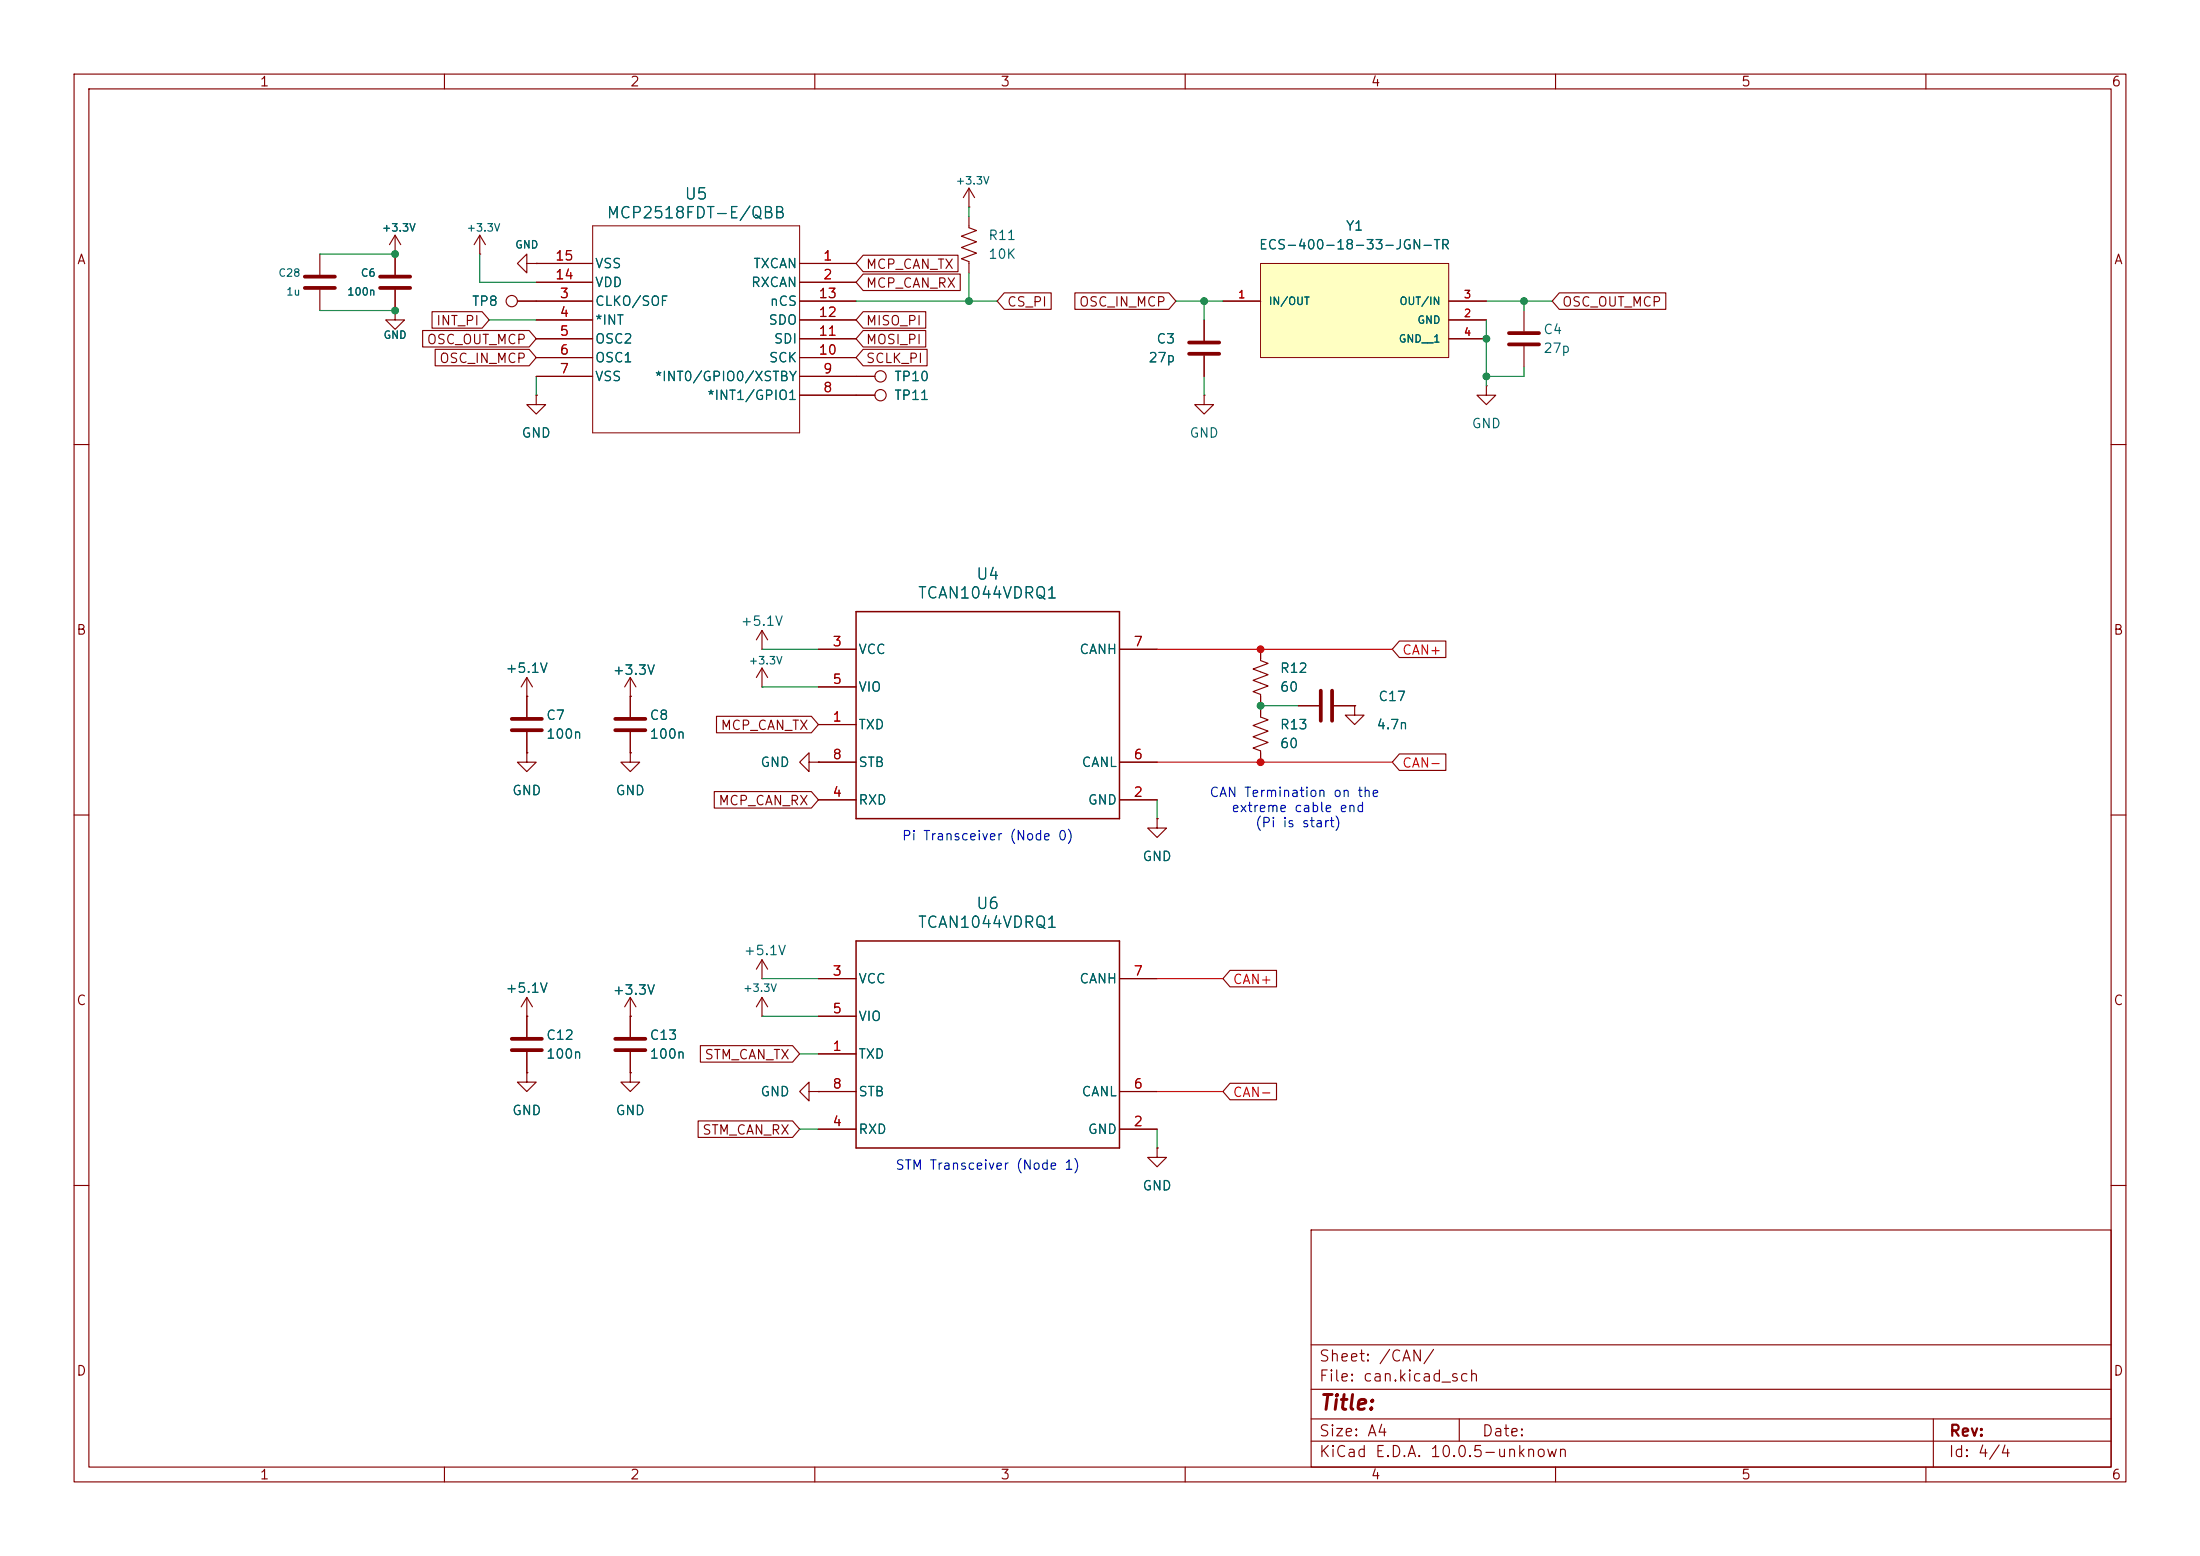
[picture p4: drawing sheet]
<svg xmlns="http://www.w3.org/2000/svg" width="297mm" height="210mm" viewBox="0 0 297 210" stroke-linecap="round" stroke-linejoin="round" font-family="sans-serif">
<g fill="none" stroke="#840000" stroke-width=".15">
<path d="M10 10h277v190h-277zM12 12h273v186h-273zM60 10v2M110 10v2M160 10v2M210 10v2M260 10v2M43.2 34.3v2.8M43.2 39.1v2.8M53.3 34.3h.1M53.3 31.8v5.3M53.3 39.1v2.8"/>
<path d="M53.3 31.8l.8 1.2M53.3 31.8l-.7 1.2M64.8 34.3h.1M64.8 31.8l.7 1.2M64.8 31.8l-.8 1.2M64.8 31.8v2.5M71.1 35.6v1.2l-1.3-1.2 1.3-1.3v1.3h1.3M72.4 35.6h.1M72.4 35.6h7.6M72.4 38.1h7.6M107.9 35.6h7.7M107.9 38.1h7.7"/>
<path d="M130.8 29.2v1.5l1 .4-2 .8 2 .7-2 .8 2 .8-2 .7 1 .4v1.5M130.8 27.9h.1M130.8 25.4v2.5M130.8 25.4l.8 1.3M130.8 25.4l-.8 1.3M53.3 41.9v1.3h-1.2l1.2 1.3 1.3-1.3h-1.3M53.3 41.9h.1M69.8 40.6h10.2M72.4 53.3v1.3h1.3l-1.3 1.3-1.3-1.3h1.3M72.4 53.3h.1M72.4 50.8h7.6M72.4 43.2h7.6"/>
<path d="M72.4 45.7h7.6M72.4 48.3h7.6M107.9 50.8h10.2M107.9 53.3h10.2M107.9 40.6h7.7M107.9 43.2h7.7M107.9 45.7h7.7M107.9 48.3h7.7M162.6 53.3v1.3h1.2l-1.2 1.3-1.3-1.3h1.3M162.6 53.3h.1M162.6 43.2v2.8M162.6 48v2.8"/>
<path d="M200.7 52.1v1.2h1.2l-1.2 1.3-1.3-1.3h1.3M200.7 52.1h.1M205.7 41.9v2.8M205.7 46.7v2.8M10 60h2M285 60h2M71.1 94h.1M71.1 91.4v5.4M71.1 98.8v2.8M71.1 91.4l-.7 1.3M71.1 91.4l.8 1.3M85.1 94h.1"/>
<path d="M85.1 91.4l.8 1.3M85.1 91.4l-.8 1.3M85.1 91.4v5.4M85.1 98.8v2.8M110.5 97.8h5.1M110.5 87.6h5.1M110.5 92.7h5.1M151.1 87.6h5.1M170.2 87.6v1.6l1 .3-2 .8 2 .8-2 .7 2 .8-2 .7 1 .4v3.1l1 .4-2 .7 2 .8-2 .7 2 .8-2 .8 1 .3v1.6M175.3 95.3h2.8M180.1 95.3h2.8M182.9 95.3v1.2h1.2l-1.2 1.3-1.3-1.3h1.3"/>
<path d="M182.9 95.3h.1M10 110h2M71.1 101.6v1.3h1.3l-1.3 1.2-1.3-1.2h1.3M71.1 101.6h.1M85.1 101.6v1.3h1.3l-1.3 1.2-1.3-1.2h1.3M85.1 101.6h.1M109.2 102.9v-1.3l-1.3 1.3 1.3 1.2v-1.2h1.3M110.5 102.9h.1M110.5 108h5.1M110.5 102.9h5.1M151.1 108h5.1M151.1 102.9h5.1"/>
<path d="M285 110h2M71.1 137.2h.1M71.1 134.6l-.7 1.3M71.1 134.6l.8 1.3M71.1 134.6v5.4M85.1 137.2h.1M85.1 134.6v5.4M85.1 134.6l.8 1.3M85.1 134.6l-.8 1.3M102.9 137.2h.1M102.9 132.1h.1M102.9 134.6l-.8 1.3"/>
<path d="M102.9 134.6l.7 1.3M102.9 129.5v2.6M102.9 134.6v2.6M102.9 129.5l-.8 1.3M102.9 129.5l.7 1.3M110.5 132.1h5.1M110.5 137.2h5.1M151.1 132.1h5.1M71.1 144.8v1.3h1.3l-1.3 1.2-1.3-1.2h1.3M71.1 144.8h.1M71.1 142v2.8M85.1 144.8v1.3h1.3l-1.3 1.2-1.3-1.2h1.3"/>
<path d="M85.1 144.8h.1M85.1 142v2.8M109.2 147.3v-1.2l-1.3 1.2 1.3 1.3v-1.3h1.3M110.5 147.3h.1M110.5 142.2h5.1M110.5 152.4h5.1M110.5 147.3h5.1M151.1 152.4h5.1M151.1 147.3h5.1M156.2 154.9v1.3h1.3l-1.3 1.3-1.3-1.3h1.3M156.2 154.9h.1M10 160h2"/>
<path d="M177 166h108v32h-108zM285 160h2M60 198v2M110 198v2M160 198v2M177 194.5h108M177 191.5h108M177 187.5h108M177 181.5h108M197 191.5v3M210 198v2M260 198v2"/>
<path d="M261 191.5v6.5"/>
<circle cx="69.1" cy="40.6" r=".76"/>
<circle cx="118.9" cy="50.8" r=".76"/>
<circle cx="118.9" cy="53.3" r=".76"/>
</g>
<path d="M80 30.5h27.9v27.9h-27.9z" fill="none" stroke="#840000" stroke-width=".14"/>
<g fill="none" stroke="#840000" stroke-width=".51">
<path d="M41.1 37.3h4.1M41.1 38.9h4.1M51.3 37.3h4.1M51.3 38.9h4.1M160.5 47.8h4.1M160.5 46.2h4.1M203.7 45h4.1M203.7 46.5h4.1M69.1 97h4.1M69.1 98.6h4.1M83.1 97h4M83.1 98.6h4"/>
<path d="M178.3 93.2v4.1M179.8 93.2v4.1M69.1 140.2h4.1M69.1 141.7h4.1M83.1 140.2h4M83.1 141.7h4"/>
</g>
<path d="M115.6 82.6h35.5v27.9h-35.5zM115.6 127h35.5v27.9h-35.5z" fill="none" stroke="#840000" stroke-width=".2"/>
<path d="M170.2 35.6h25.4v12.7h-25.4z" fill="#ffffc2"/>
<path d="M170.2 35.6h25.4v12.7h-25.4z" fill="none" stroke="#840000" stroke-width=".14"/>
<g fill="none" stroke="#840000" stroke-width=".15">
<path d="M53.3 34.3h.1M53.3 34.3v2.8M53.3 39.1v2.8M72.4 35.6h.1M72.4 35.6h7.6M72.4 38.1h7.6M107.9 35.6h7.7M107.9 38.1h7.7M116.5 37h13.1v2.2h-13.1l-.9-1.1zM116.5 34.4h12.8v2.3h-12.8l-.9-1.1zM135.6 39.5h6.3v2.3h-6.3l-1-1.2zM145.1 39.5h12.7l.9 1.1-.9 1.2h-12.7z"/>
<path d="M210.5 39.5h14.4v2.3h-14.4l-1-1.2zM53.3 41.9h.1M57.1 44.6h14.3l1 1.1-1 1.1h-14.3zM58.3 42.1h6.8l.9 1.1-.9 1.1h-6.8zM58.7 47.1h12.7l1 1.2-1 1.1h-12.7zM69.8 40.6h10.2M72.4 53.3h.1M72.4 43.2h7.6M72.4 45.7h7.6M72.4 50.8h7.6M72.4 48.3h7.6M107.9 40.6h7.7"/>
<path d="M107.9 43.2h7.7M107.9 45.7h7.7M107.9 50.8h10.2M107.9 53.3h10.2M107.9 48.3h7.7M116.5 47.1h8.7v2.3h-8.7l-.9-1.1zM116.5 42.1h8.5v2.2h-8.5l-.9-1.1zM116.5 44.6h8.5v2.2h-8.5l-.9-1.1zM162.6 43.2v2.8M162.6 48v2.8M165.1 40.6h5.1M195.6 40.6h5.1"/>
<path d="M195.6 43.2h5.1M195.6 45.7h5.1M71.1 94h.1M71.1 94v2.8M71.1 98.8v2.8M85.1 94h.1M85.1 94v2.8M85.1 98.8v2.8M96.7 96.7h12.8l1 1.1-1 1.1h-12.8zM102.9 87.6h.1M102.9 92.7h.1M102.9 85.1l-.8 1.3"/>
<path d="M102.9 85.1l.7 1.3M102.9 85.1v2.5M102.9 90.2v2.5M102.9 90.2l.7 1.2M102.9 90.2l-.8 1.2M110.5 97.8h5.1M110.5 87.6h5.1M110.5 92.7h5.1M151.1 87.6h5.1M170.2 87.6v1.3M170.2 94v2.5M175.3 95.3h2.8"/>
<path d="M180.1 95.3h2.8M182.9 95.3h.1M188.9 86.5h6.3v2.2h-6.3l-.9-1.1zM71.1 101.6h.1M85.1 101.6h.1M96.4 106.8h13.1l1 1.2-1 1.1h-13.1zM110.5 102.9h.1M110.5 108h5.1M110.5 102.9h5.1M151.1 108h5.1M151.1 102.9h5.1M156.2 110.5v1.3h1.3l-1.3 1.2-1.3-1.2h1.3"/>
<path d="M156.2 110.5h.1M170.2 101.6v1.3M188.9 101.8h6.3v2.2h-6.3l-.9-1.1zM71.1 137.2h.1M71.1 137.2v2.8M85.1 137.2h.1M85.1 137.2v2.8M110.5 132.1h5.1M110.5 137.2h5.1M151.1 132.1h5.1M166.1 131h6.2v2.2h-6.2l-1-1.1zM71.1 144.8h.1"/>
<path d="M71.1 142v2.8M85.1 144.8h.1M85.1 142v2.8M94.2 151.3h12.8l.9 1.1-.9 1.1h-12.8zM94.6 141.1h12.4l.9 1.1-.9 1.2h-12.4zM110.5 147.3h.1M110.5 142.2h5.1M110.5 152.4h5.1M110.5 147.3h5.1M151.1 152.4h5.1M151.1 147.3h5.1M156.2 154.9h.1"/>
<path d="M166.1 146.2h6.2v2.2h-6.2l-1-1.1z"/>
</g>
<g fill="none" stroke="#009600" stroke-width=".15">
<path d="M43.2 34.3h10.1M64.8 34.3v3.8h7.6M130.8 27.9v1.3M130.8 36.8v3.8M43.2 41.9h10.1M66 43.2h6.4M72.4 50.8v2.5M115.6 40.6h19M158.7 40.6h6.4M162.6 40.6v2.6M162.6 50.8v2.5M200.7 40.6h8.8"/>
<path d="M200.7 43.2v8.9M205.7 49.5v1.3h-5M205.7 40.6v1.3M102.9 87.6h7.6M102.9 92.7h7.6M170.2 95.3h5.1M156.2 108v2.5M102.9 132.1h7.6M102.9 137.2h7.6M107.9 152.4h2.6M107.9 142.2h2.6M156.2 152.4v2.5"/>
</g>
<path d="M156.2 87.6h31.8M156.2 102.9h31.8M156.2 132.1h8.9M156.2 147.3h8.9" fill="none" stroke="#eb0000" stroke-width=".15"/>
<g fill="#009600" stroke="#009600" stroke-width=".14">
<circle cx="170.2" cy="95.3" r=".46"/>
<circle cx="205.7" cy="40.6" r=".46"/>
<circle cx="200.7" cy="45.7" r=".46"/>
<circle cx="200.7" cy="50.8" r=".46"/>
<circle cx="162.6" cy="40.6" r=".46"/>
<circle cx="53.3" cy="41.9" r=".46"/>
<circle cx="130.8" cy="40.6" r=".46"/>
<circle cx="53.3" cy="34.3" r=".46"/>
</g>
<g fill="#eb0000" stroke="#eb0000" stroke-width=".14">
<circle cx="170.2" cy="87.6" r=".46"/>
<circle cx="170.2" cy="102.9" r=".46"/>
</g>
<text font-size="2" fill="#840000" x="178" y="190.8">Title:</text>
<g font-size="1.5" fill="#006464">
<text x="81.8" y="29.9">MCP2518FDT-E/QBB</text>
<text x="92.3" y="27.3">U5</text>
<text x="123.8" y="81.2">TCAN1044VDRQ1</text>
<text x="131.7" y="78.6">U4</text>
<text x="123.8" y="125.6">TCAN1044VDRQ1</text>
<text x="131.7" y="123.1">U6</text>
</g>
<g font-size="1.5" fill="#840000">
<text x="178" y="184.1">Sheet: /CAN/</text>
<text x="178" y="186.8">File: can.kicad_sch</text>
<text x="178" y="197">KiCad E.D.A. 10.0.5-unknown</text>
<text x="178" y="194.2">Size: A4</text>
<text x="200" y="194.2">Date:</text>
<text x="263" y="197">Id: 4/4</text>
<text x="263" y="194.2">Rev:</text>
</g>
<g font-size="1.3" fill="#840000">
<text x="35" y="12">1</text>
<text x="85" y="12">2</text>
<text x="135" y="12">3</text>
<text x="185" y="12">4</text>
<text x="235" y="12">5</text>
<text x="285" y="12">6</text>
<text x="10.3" y="36">A</text>
<text x="285.3" y="36">A</text>
<text x="116.8" y="39.2">MCP_CAN_RX</text>
<text x="116.8" y="36.6">MCP_CAN_TX</text>
<text x="135.9" y="41.7">CS_PI</text>
<text x="145.6" y="41.7">OSC_IN_MCP</text>
<text x="210.8" y="41.7">OSC_OUT_MCP</text>
<text x="57.5" y="46.8">OSC_OUT_MCP</text>
<text x="58.8" y="44.2">INT_PI</text>
<text x="116.8" y="44.2">MISO_PI</text>
<text x="116.8" y="46.8">MOSI_PI</text>
<text x="59.2" y="49.3">OSC_IN_MCP</text>
<text x="116.8" y="49.3">SCLK_PI</text>
<text x="10.2" y="86">B</text>
<text x="285.2" y="86">B</text>
<text x="97.2" y="98.8">MCP_CAN_TX</text>
<text x="96.9" y="109">MCP_CAN_RX</text>
<text x="10.2" y="136">C</text>
<text x="285.2" y="136">C</text>
<text x="95" y="143.3">STM_CAN_TX</text>
<text x="94.7" y="153.5">STM_CAN_RX</text>
<text x="10.2" y="186">D</text>
<text x="285.2" y="186">D</text>
<text x="35" y="200">1</text>
<text x="85" y="200">2</text>
<text x="135" y="200">3</text>
<text x="185" y="200">4</text>
<text x="235" y="200">5</text>
<text x="285" y="200">6</text>
</g>
<g font-size="1.3" fill="#a90000">
<text x="74.9" y="35.5">15</text>
<text x="111" y="35.5">1</text>
<text x="74.9" y="38">14</text>
<text x="75.5" y="40.6">3</text>
<text x="110.4" y="40.6">13</text>
<text x="111" y="38">2</text>
<text x="75.5" y="43.1">4</text>
<text x="75.5" y="45.6">5</text>
<text x="110.4" y="45.6">11</text>
<text x="110.4" y="43.1">12</text>
<text x="75.5" y="48.2">6</text>
<text x="75.5" y="50.7">7</text>
<text x="110.4" y="48.2">10</text>
<text x="111" y="53.3">8</text>
<text x="111" y="50.7">9</text>
<text x="112.3" y="87.5">3</text>
<text x="152.9" y="87.5">7</text>
<text x="112.3" y="92.6">5</text>
<text x="112.3" y="97.7">1</text>
<text x="112.3" y="107.9">4</text>
<text x="112.3" y="102.8">8</text>
<text x="152.9" y="107.9">2</text>
<text x="152.9" y="102.8">6</text>
<text x="112.3" y="132">3</text>
<text x="152.9" y="132">7</text>
<text x="112.3" y="137.1">5</text>
<text x="112.3" y="142.2">1</text>
<text x="112.3" y="147.2">8</text>
<text x="152.9" y="147.2">6</text>
<text x="112.3" y="152.3">4</text>
<text x="152.9" y="152.3">2</text>
</g>
<g font-size="1.3" fill="#006464">
<text x="133.3" y="32.7">R11</text>
<text x="133.3" y="35.3">10K</text>
<text x="169.9" y="34">ECS-400-18-33-JGN-TR</text>
<text x="181.6" y="31.4">Y1</text>
<text x="63.6" y="41.6">TP8</text>
<text x="80.2" y="41.6">CLKO/SOF</text>
<text x="80.2" y="39.1">VDD</text>
<text x="80.2" y="36.5">VSS</text>
<text x="101.3" y="39.1">RXCAN</text>
<text x="101.6" y="36.5">TXCAN</text>
<text x="103.8" y="41.6">nCS</text>
<text x="80.2" y="44.1">*INT</text>
<text x="80.2" y="46.7">OSC2</text>
<text x="103.7" y="44.1">SDO</text>
<text x="104.4" y="46.7">SDI</text>
<text x="156" y="46.7">C3</text>
<text x="208.3" y="45.4">C4</text>
<text x="208.3" y="48">27p</text>
<text x="80.2" y="49.2">OSC1</text>
<text x="80.2" y="51.8">VSS</text>
<text x="88.3" y="51.8">*INT0/GPIO0/XSTBY</text>
<text x="103.7" y="49.2">SCK</text>
<text x="120.6" y="51.8">TP10</text>
<text x="154.9" y="49.2">27p</text>
<text x="70.3" y="59.4">GND</text>
<text x="95.4" y="54.3">*INT1/GPIO1</text>
<text x="120.6" y="54.3">TP11</text>
<text x="160.5" y="59.4">GND</text>
<text x="198.6" y="58.1">GND</text>
<text x="99.9" y="84.8">+5.1V</text>
<text x="115.8" y="88.6">VCC</text>
<text x="145.6" y="88.6">CANH</text>
<text x="68.2" y="91.1">+5.1V</text>
<text x="82.6" y="91.4">+3.3V</text>
<text x="115.8" y="93.7">VIO</text>
<text x="172.7" y="91.1">R12</text>
<text x="172.7" y="93.7">60</text>
<text x="186" y="94.9">C17</text>
<text x="73.6" y="97.5">C7</text>
<text x="73.6" y="100">100n</text>
<text x="87.6" y="97.5">C8</text>
<text x="87.6" y="100">100n</text>
<text x="115.8" y="98.8">TXD</text>
<text x="172.7" y="98.8">R13</text>
<text x="172.7" y="101.3">60</text>
<text x="185.7" y="98.8">4.7n</text>
<text x="69.1" y="107.6">GND</text>
<text x="83" y="107.6">GND</text>
<text x="102.6" y="103.8">GND</text>
<text x="115.8" y="103.8">STB</text>
<text x="145.9" y="103.8">CANL</text>
<text x="115.8" y="108.9">RXD</text>
<text x="146.8" y="108.9">GND</text>
<text x="154.1" y="116.5">GND</text>
<text x="100.3" y="129.2">+5.1V</text>
<text x="68.2" y="134.3">+5.1V</text>
<text x="82.6" y="134.6">+3.3V</text>
<text x="115.8" y="133">VCC</text>
<text x="145.6" y="133">CANH</text>
<text x="73.6" y="140.7">C12</text>
<text x="73.6" y="143.2">100n</text>
<text x="87.6" y="140.7">C13</text>
<text x="87.6" y="143.2">100n</text>
<text x="115.8" y="143.2">TXD</text>
<text x="115.8" y="138.1">VIO</text>
<text x="102.6" y="148.3">GND</text>
<text x="115.8" y="148.3">STB</text>
<text x="145.9" y="148.3">CANL</text>
<text x="69.1" y="150.8">GND</text>
<text x="83" y="150.8">GND</text>
<text x="115.8" y="153.4">RXD</text>
<text x="146.8" y="153.4">GND</text>
<text x="154.1" y="161">GND</text>
</g>
<g font-size="1.3" fill="#eb0000">
<text x="189.2" y="88.7">CAN+</text>
<text x="189.2" y="103.9">CAN-</text>
<text x="166.3" y="133.1">CAN+</text>
<text x="166.3" y="148.4">CAN-</text>
</g>
<g font-size="1.3" fill="#0000c2">
<text x="163.2" y="107.9">CAN Termination on the</text>
<text x="121.7" y="113.7">Pi Transceiver (Node 0)</text>
<text x="166.2" y="109.9">extreme cable end</text>
<text x="169.4" y="112">(Pi is start)</text>
<text x="120.8" y="158.2">STM Transceiver (Node 1)</text>
</g>
<g font-size="1" fill="#006464">
<text x="128.9" y="25.2">+3.3V</text>
<text x="51.5" y="31.5">+3.3V</text>
<text x="62.9" y="31.5">+3.3V</text>
<text x="69.5" y="33.8">GND</text>
<text x="37.5" y="37.6">C28</text>
<text x="38.6" y="40.1">1u</text>
<text x="46.8" y="40.1">100n</text>
<text x="48.6" y="37.6">C6</text>
<text x="171.2" y="41.4">IN/OUT</text>
<text x="188.8" y="41.4">OUT/IN</text>
<text x="51.7" y="46">GND</text>
<text x="188.7" y="46.5">GND__1</text>
<text x="191.3" y="43.9">GND</text>
<text x="101" y="89.9">+3.3V</text>
<text x="100.2" y="134.1">+3.3V</text>
</g>
<g font-size="1" fill="#a90000">
<text x="167.1" y="40.5">1</text>
<text x="197.5" y="40.5">3</text>
<text x="197.5" y="43.1">2</text>
<text x="197.5" y="45.6">4</text>
</g>
</svg>
